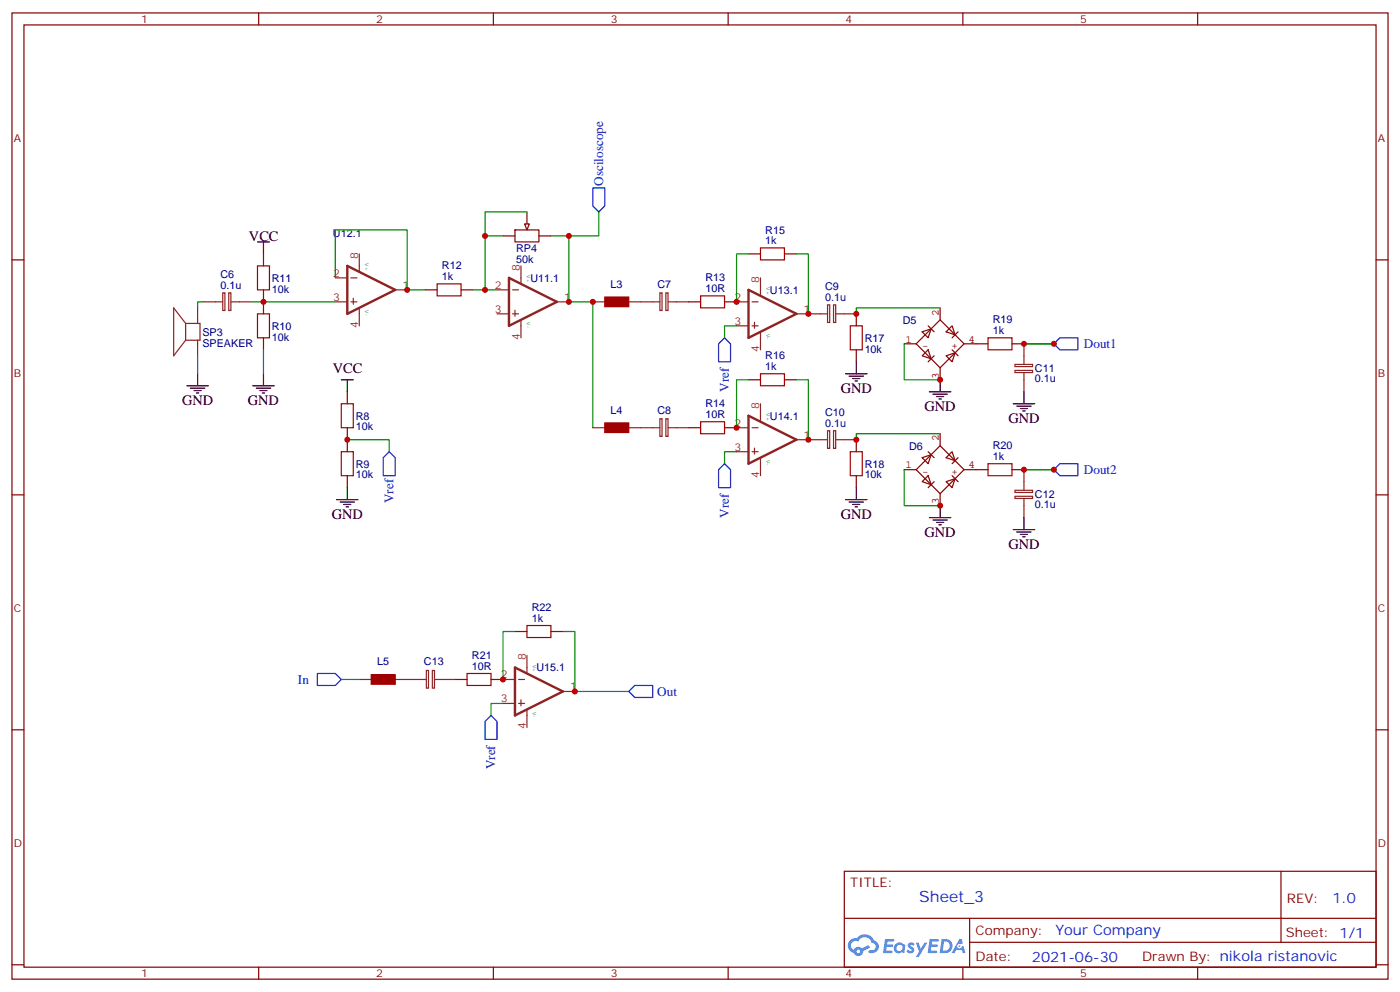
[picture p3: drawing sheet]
<svg xmlns="http://www.w3.org/2000/svg" width="412mm" height="292mm" viewBox="0 0 412 292" stroke-linecap="round" stroke-linejoin="round" font-family="sans-serif">
<g fill="none" stroke="#870000" stroke-width=".35">
<path d="M3.5 3.8h405.4v284.3h-405.4zM7.1 7.3h398.2v277.3h-398.2zM76.2 3.8v3.5M145.3 3.8v3.5M214.5 3.8v3.5M283.6 3.8v3.5M352.8 3.8v3.5M3.5 76.5h3.6M405.3 76.5h3.6M3.5 145.6h3.6M405.3 145.6h3.6M3.5 214.8h3.6"/>
<path d="M405.3 214.8h3.6M248.7 256.4h156.6v28.2h-156.6zM377.3 256.4v20.9M248.7 270.2h156.5M285.6 277.3h119.6M285.6 270.2v14.2M3.5 283.9h3.6M76.2 284.6v3.5M145.3 284.6v3.5M214.5 284.6v3.5M283.6 284.6v3.5M352.8 284.6v3.5"/>
<path d="M405.3 283.9h3.6"/>
</g>
<g fill="#5487ff">
<path d="M267.7 277.6a1.22 1.22 0 0 1 1.7 .2l-.4 .6a.47 .47 0 0 0-.3-.4 .47 .47 0 0 0-.5 .2l.1 .2a1.14 1.14 0 0 1 .8 1.8 1.14 1.14 0 0 1-1.9 0l-.2-.2 .5-.6 .7 .5a.29 .29 0 0 0 .3-.3 .29 .29 0 0 0-.2-.3 1.04 1.04 0 0 1-.6-1.7z"/>
<path d="M260.7 276.3h2.4l.3 .2-.2 .5-1.8 .1-.1 .8h1.5l.3 .4-.3 .4h-1.6l-.2 1.1h1.7l.2 .3-.2 .3-2.6 .1z"/>
<path d="M273.8 276.3h2.4l.3 .2-.1 .5-1.8 .1-.2 .8h1.6l.3 .4-.4 .4h-1.6l-.1 1.1h1.7l.2 .3-.2 .3-2.6 .1z"/>
<path d="M282.6 276.3h.7l.3 1.3-.6 .3a.69 .69 0 0 0-1 .3 .69 .69 0 0 0 .4 .9 .69 .69 0 0 0 .9-.6l.5-.2 .6 2.2h-.8l-.2-.9h-1.8l-.5 .9h-.8z"/>
<path d="M269.8 277.4h.8l.6 1.8 1.1-1.8h.9l-2.6 4.2h-.8l.9-1.5z"/>
<path d="M277.4 276.3l-.6 4.2h1.3a2.11 2.11 0 0 0 2.5-2.1 2.11 2.11 0 0 0-2.5-2.1zM278.1 277.1a1.39 1.39 0 0 1 1.7 1.4 1.39 1.39 0 0 1-1.8 1.3h-.3z"/>
<path d="M263.7 277.9a1.54 1.54 0 0 0-.1 2.2 1.54 1.54 0 0 0 2.2 .1l.6 .3 .3-2.3-.2-.3h-.4a1.49 1.49 0 0 0-2.4 0zM264 278.9a.94 .94 0 0 1 1.8 0 .94 .94 0 0 1-1.8 0z"/>
<path d="M250.4 276.7a2.18 2.18 0 0 0 1.1 3.7 1.44 1.44 0 0 0 1.6 .9 1.44 1.44 0 0 0 1.2-1.4l2-1.1-.5-.7-1.9 1a1.47 1.47 0 0 0-2.4 .4 1.39 1.39 0 0 1-.7-1.9 1.39 1.39 0 0 1 2-.5 2.12 2.12 0 0 1 2.2-1.3 2.12 2.12 0 0 1 1.9 1.7 1.14 1.14 0 0 1 1.1 1.4 1.14 1.14 0 0 1-1.7 .7 .43 .43 0 0 0-.5 .4 .43 .43 0 0 0 .4 .5 1.98 1.98 0 0 0 2.5-1.2 1.98 1.98 0 0 0-1.2-2.6 3.1 3.1 0 0 0-5.3-.6l-.9 .1zM252.3 280a.55 .55 0 0 1 1.1 0 .55 .55 0 0 1-1.1 0z"/>
<circle cx="282.6" cy="278.4" r=".26"/>
</g>
<g fill="none" stroke="#8c2424" stroke-width=".35">
<path d="M105.8 74.7v5.3M153.5 78.2v5.3M54.7 95.2h4.2v4.9h-4.2M54.7 95.2v4.9M54.7 95.2l-3.5-4.6v14.1l3.5-4.6M58.2 90.6v4.6M60 88.8h5.6M65.6 86.2h.7v5.2h-.7zM67.4 86.2h.6v5.2h-.6zM68.1 88.8h6M98.8 88.8h3.5M98.8 81.8h3.5"/>
<path d="M103.4 88.8h1.7M103.4 81.8h1.7M104.1 87.8v1.7M105.8 90.6v5.3M116.4 85.3h3.5M146.4 92.4h3.5M146.4 85.3h3.5M151 92.4h1.8M151 85.3h1.8M151.7 91.3v1.8M153.5 94.1v5.3M164 88.8h3.6"/>
<path d="M58.2 100.1v4.6"/>
</g>
<path d="M102.3 78.2l14.1 7.1-14.1 7.1zM149.9 81.8l14.1 7-14.1 7.1z" fill="none" stroke="#8c2424" stroke-width=".71"/>
<g fill="none" stroke="#000" stroke-width=".35">
<path d="M75.8 71.2h3.6M77.6 71.2v3.5M55 113.5h6.4M56.1 114.2h4.2M57.1 114.9h2.2M57.9 115.6h.7M58.2 110v3.5M74.4 113.5h6.4M75.5 114.2h4.2M76.6 114.9h2.1M77.3 115.6h.7M77.6 110v3.5"/>
<path d="M100.5 111.8h3.6M102.3 111.8v3.5M99.1 147h6.4M100.2 147.7h4.2M101.2 148.4h2.2M102 149.2h.7M102.3 143.5v3.5"/>
</g>
<path d="M75.8 78.2h3.6v7.1h-3.6zM75.8 92.4h3.6v7h-3.6zM128.8 83.5h7v3.6h-7zM100.5 118.8h3.6v7.1h-3.6zM100.5 132.9h3.6v7.1h-3.6z" fill="none" stroke="#a10000" stroke-width=".35"/>
<path d="M77.6 74.7v3.5M148.2 69.4h3.5M151.7 67.7h7v3.5h-7zM155.2 62.4v3.5M158.7 69.4h3.6M77.6 85.3v7.1M77.6 99.4v3.5M125.2 85.3h3.6M135.8 85.3h3.5M102.3 115.3v3.5M102.3 125.9v7M102.3 140v3.5" fill="none" stroke="#870000" stroke-width=".35"/>
<path d="M60 88.8h-1.8v1.8M74.1 88.8h24.7M98.8 81.8v-14.1h21.1v17.6h5.3M139.3 85.3h7.1M77.6 102.9v7.1" fill="none" stroke="#008700" stroke-width=".35"/>
<path d="M154.5 65.9h1.4l-.7 1.8z" fill="#f0f0f0" stroke="#870000" stroke-width=".35"/>
<g fill="none" stroke="#008700" stroke-width=".35">
<path d="M148.2 69.4h-5.3v15.9M155.2 62.4h-12.3v7M162.3 69.4h5.3v19.4h7v37.1M176.4 62.4v7h-8.8M220.5 74.7h-3.5v14.1M234.6 74.7h3.5v17.7M217 95.9h-3.6v3.5M276.9 90.6h-24.7v1.8M58.2 104.7v5.3M220.5 111.8h-3.5v14.1M234.6 111.8h3.5v17.6M266.3 101.2v10.6h10.6"/>
<path d="M301.6 101.2h8.8M102.3 129.4h12.4v3.5M217 132.9h-3.6v3.6M266.3 138.2v10.6h10.6M276.9 127.6h-24.7v1.8M301.6 138.2h8.8M100.5 200h5.3M151.7 185.8h-3.5v14.2M165.8 185.8h3.5v17.7h15.9M148.2 207h-3.6v3.5"/>
</g>
<g fill="none" stroke="#8c2424" stroke-width=".35">
<path d="M174.6 88.8h3.6M185.2 88.8h9.2M194.4 86.2h.6v5.2h-.6zM196.1 86.2h.7v5.2h-.7zM196.8 88.8h6M217 88.8h3.5M217 95.9h3.5M221.5 88.8h1.8M221.5 95.9h1.8M222.2 94.8v1.8M224 81.8v5.3M224 97.6v5.3"/>
<path d="M234.6 92.4h9.2M243.8 89.7h.6v5.2h-.6zM245.5 89.7h.7v5.2h-.7zM246.2 92.4h6M224 118.8v5.3M299 107.2h5.2v.7h-5.2zM299 109h5.2v.6h-5.2zM301.6 101.2v6M301.6 109.6v5.7M174.6 125.9h3.6M185.2 125.9h9.2M194.4 123.2h.6v5.2h-.6z"/>
<path d="M196.1 123.2h.7v5.2h-.7zM196.8 125.9h6M217 132.9h3.5M217 125.9h3.5M221.5 132.9h1.8M221.5 125.9h1.8M222.2 131.9v1.7M224 134.7v5.3M234.6 129.4h9.2M243.8 126.8h.6v5.1h-.6zM245.5 126.8h.7v5.1h-.7zM246.2 129.4h6"/>
<path d="M301.6 138.2v6M299 144.3h5.2v.6h-5.2zM299 146h5.2v.7h-5.2zM301.6 146.7v5.6M105.8 200h3.6M116.4 200h9.2M125.6 197.3h.6v5.2h-.6zM127.4 197.3h.6v5.2h-.6zM128.1 200h6M148.2 200h3.5M152.8 200h1.7M155.2 192.9v5.3"/>
<path d="M148.2 207h3.5M152.8 207h1.7M153.5 206v1.7M155.2 208.8v5.3M165.8 203.5h3.5"/>
</g>
<g fill="#a10000" stroke="#a10000" stroke-width=".35">
<path d="M178.2 87.4h7v2.8h-7z"/>
<path d="M178.2 124.5h7v2.8h-7z"/>
<path d="M109.4 198.5h7v2.9h-7z"/>
</g>
<path d="M224 73h7.1v3.5h-7.1zM206.4 87.1h7v3.5h-7zM250.5 95.9h3.5v7h-3.5zM291 99.4h7.1v3.5h-7.1zM224 110h7.1v3.5h-7.1zM206.4 124.1h7v3.5h-7zM250.5 132.9h3.5v7.1h-3.5zM291 136.5h7.1v3.5h-7.1zM137.6 198.2h7v3.5h-7zM155.2 184.1h7.1v3.5h-7.1z" fill="none" stroke="#a10000" stroke-width=".35"/>
<g fill="none" stroke="#870000" stroke-width=".35">
<path d="M220.5 74.7h3.5M231.1 74.7h3.5M202.8 88.8h3.6M213.4 88.8h3.6M252.2 92.4v3.5M220.5 111.8h3.5M231.1 111.8h3.5M252.2 102.9v3.6M287.5 101.2h3.5M298.1 101.2h3.5M202.8 125.9h3.6M213.4 125.9h3.6"/>
<path d="M252.2 129.4v3.5M252.2 140v3.5M287.5 138.2h3.5M298.1 138.2h3.5M134.1 200h3.5M144.6 200h3.6M151.7 185.8h3.5M162.3 185.8h3.5"/>
</g>
<path d="M220.5 85.3l14.1 7.1-14.1 7zM220.5 122.3l14.1 7.1-14.1 7.1zM151.7 196.4l14.1 7.1-14.1 7z" fill="none" stroke="#8c2424" stroke-width=".71"/>
<path d="M174.6 55.3h3.6v5.3l-1.8 1.8-1.8-1.8zM213.4 99.4l1.8 1.8v5.3h-3.5v-5.3zM310.4 101.2l1.8-1.8h5.3v3.5h-5.3zM114.7 132.9l1.7 1.8v5.3h-3.5v-5.3zM213.4 136.5l1.8 1.7v5.3h-3.5v-5.3zM310.4 138.2l1.8-1.7h5.3v3.5h-5.3zM93.5 198.2h5.3l1.7 1.8-1.7 1.7h-5.3zM142.9 212.3l1.7-1.8 1.8 1.8v5.3h-3.5zM185.2 203.5l1.8-1.8h5.3v3.5h-5.3z" fill="none" stroke="#00f" stroke-width=".35"/>
<g fill="none" stroke="#850000" stroke-width=".35">
<path d="M271.6 97.6l2.7-.8-.9 2.6zM273.4 95.9l1.8 1.7M276.9 94.1l7.1 7.1-7.1 7-7-7zM276.9 90.6v3.5M278.7 97.6l1.8-1.7 .8 2.6zM282.2 97.6l-1.7 1.8M266.3 101.2h3.6M271.6 104.7l1.8-1.8 .9 2.7zM275.2 104.7l-1.8 1.8M276.9 108.2v3.6M278.7 104.7l2.6-.9-.8 2.7zM280.5 102.9l1.7 1.8"/>
<path d="M284 101.2h3.5M266.3 138.2h3.6M271.6 134.7l2.7-.9-.9 2.7zM273.4 132.9l1.8 1.8M276.9 131.2l7.1 7-7.1 7.1-7-7.1zM276.9 127.6v3.6M278.7 134.7l1.8-1.8 .8 2.7zM280.5 140l1.7 1.7M282.2 134.7l-1.7 1.8M284 138.2h3.5M271.6 141.7l1.8-1.7 .9 2.6zM275.2 141.7l-1.8 1.8"/>
<path d="M276.9 145.3v3.5M278.7 141.7l2.6-.8-.8 2.6z"/>
</g>
<g fill="none" stroke="#000" stroke-width=".35">
<path d="M249.1 110h6.3M250.1 110.7h4.3M251.2 111.4h2.1M251.9 112.1h.7M252.2 106.5v3.5M273.8 115.3h6.3M274.8 116h4.2M275.9 116.7h2.1M276.6 117.4h.7M276.9 111.8v3.5M298.4 118.8h6.4M299.5 119.5h4.2"/>
<path d="M301.6 115.3v3.5M300.6 120.2h2.1M301.3 120.9h.7M249.1 147h6.3M250.1 147.7h4.3M251.2 148.4h2.1M251.9 149.2h.7M252.2 143.5v3.5M273.8 152.3h6.3M274.8 153h4.2M275.9 153.7h2.1M276.6 154.4h.7"/>
<path d="M276.9 148.8v3.5M298.4 155.9h6.4M299.5 156.6h4.2M300.6 157.3h2.1M301.3 158h.7M301.6 152.3v3.6"/>
</g>
<g fill="#c00">
<circle cx="77.6" cy="88.8" r=".88"/>
<circle cx="142.9" cy="85.3" r=".88"/>
<circle cx="142.9" cy="69.4" r=".88"/>
<circle cx="119.9" cy="85.3" r=".88"/>
<circle cx="102.3" cy="129.4" r=".88"/>
<circle cx="174.6" cy="88.8" r=".88"/>
<circle cx="217" cy="88.8" r=".88"/>
<circle cx="217" cy="125.9" r=".88"/>
<circle cx="238.1" cy="92.4" r=".88"/>
<circle cx="238.1" cy="129.4" r=".88"/>
<circle cx="252.2" cy="92.4" r=".88"/>
<circle cx="276.9" cy="111.8" r=".88"/>
<circle cx="276.9" cy="148.8" r=".88"/>
<circle cx="252.2" cy="129.4" r=".88"/>
<circle cx="301.6" cy="138.2" r=".88"/>
<circle cx="310.4" cy="138.2" r=".88"/>
<circle cx="301.6" cy="101.2" r=".88"/>
<circle cx="310.4" cy="101.2" r=".88"/>
<circle cx="167.6" cy="88.8" r=".88"/>
<circle cx="167.6" cy="69.4" r=".88"/>
<circle cx="148.2" cy="200" r=".88"/>
<circle cx="169.3" cy="203.5" r=".88"/>
</g>
<text font-size="4.6" fill="#00f" x="270.8" y="265.4">Sheet_3</text>
<g font-size="4.2">
<text x="73.3" y="70.8">VCC</text>
<text x="98" y="109.6">VCC</text>
<text x="53.6" y="119.2">GND</text>
<text x="73" y="119.2">GND</text>
<text x="247.6" y="115.6">GND</text>
<text x="272.3" y="120.9">GND</text>
<text x="297" y="124.5">GND</text>
<text x="97.7" y="152.7">GND</text>
<text x="247.6" y="152.7">GND</text>
<text x="272.3" y="158">GND</text>
<text x="297" y="161.5">GND</text>
</g>
<g font-size="4.2" fill="#00f">
<text x="392.5" y="265.7">1.0</text>
<text x="310.9" y="275.2">Your Company</text>
<text x="304" y="283">2021-06-30</text>
</g>
<g font-size="3.9" fill="#00f">
<text x="177.6" y="54.7" transform="rotate(-90 177.6 54.7)">Osciloscope</text>
<text x="319.3" y="102.4">Dout1</text>
<text x="214.7" y="115.3" transform="rotate(-90 214.7 115.3)">Vref</text>
<text x="319.3" y="139.4">Dout2</text>
<text x="115.9" y="148" transform="rotate(-90 115.9 148)">Vref</text>
<text x="214.7" y="152.3" transform="rotate(-90 214.7 152.3)">Vref</text>
<text x="87.8" y="201.2">In</text>
<text x="193.6" y="204.7">Out</text>
<text x="145.9" y="226.4" transform="rotate(-90 145.9 226.4)">Vref</text>
</g>
<g font-size="3.9" fill="#800">
<text x="250.5" y="261">TITLE:</text>
<text x="379.1" y="265.7">REV:</text>
<text x="287.4" y="275.2">Company:</text>
<text x="378.7" y="275.8">Sheet: 1/1</text>
<text x="287.4" y="282.9">Date:</text>
<text x="336.4" y="282.9">Drawn By: nikola ristanovic</text>
</g>
<g font-size="3.2" fill="#800">
<text x="41.6" y="6.8">1</text>
<text x="110.8" y="6.8">2</text>
<text x="179.9" y="6.8">3</text>
<text x="249.1" y="6.8">4</text>
<text x="318.2" y="6.8">5</text>
<text x="4.1" y="41.9">A</text>
<text x="405.9" y="41.9">A</text>
<text x="4.1" y="111.1">B</text>
<text x="405.9" y="111.1">B</text>
<text x="4.1" y="180.2">C</text>
<text x="405.9" y="180.2">C</text>
<text x="4.1" y="249.3">D</text>
<text x="405.9" y="249.3">D</text>
<text x="41.6" y="287.6">1</text>
<text x="110.8" y="287.6">2</text>
<text x="179.9" y="287.6">3</text>
<text x="249.1" y="287.6">4</text>
<text x="318.2" y="287.6">5</text>
</g>
<g font-size="3.2" fill="#000080">
<text x="98.1" y="69.8">U12.1</text>
<text x="225.4" y="71.9">1k</text>
<text x="225.4" y="68.7">R15</text>
<text x="152" y="77.4">50k</text>
<text x="152" y="74.2">RP4</text>
<text x="64.9" y="82">C6</text>
<text x="80.1" y="82.9">R11</text>
<text x="130.2" y="82.5">1k</text>
<text x="130.2" y="79.3">R12</text>
<text x="156.2" y="82.9">U11.1</text>
<text x="207.8" y="82.8">R13</text>
<text x="64.9" y="85.1">0.1u</text>
<text x="80.1" y="86.1">10k</text>
<text x="179.8" y="84.7">L3</text>
<text x="193.7" y="84.7">C7</text>
<text x="207.8" y="86">10R</text>
<text x="226.8" y="86.4">U13.1</text>
<text x="243.1" y="88.7">0.1u</text>
<text x="243.1" y="85.5">C9</text>
<text x="266" y="95.3">D5</text>
<text x="292.5" y="95.2">R19</text>
<text x="59.6" y="102">SPEAKER</text>
<text x="59.6" y="98.8">SP3</text>
<text x="80.1" y="100.2">10k</text>
<text x="80.1" y="97">R10</text>
<text x="254.7" y="100.6">R17</text>
<text x="292.5" y="98.4">1k</text>
<text x="225.4" y="105.8">R16</text>
<text x="254.7" y="103.7">10k</text>
<text x="225.4" y="108.9">1k</text>
<text x="304.9" y="112.6">0.1u</text>
<text x="304.9" y="109.4">C11</text>
<text x="207.8" y="119.9">R14</text>
<text x="104.8" y="123.5">R8</text>
<text x="179.8" y="121.7">L4</text>
<text x="193.7" y="121.7">C8</text>
<text x="207.8" y="123">10R</text>
<text x="226.8" y="123.5">U14.1</text>
<text x="243.1" y="125.7">0.1u</text>
<text x="243.1" y="122.5">C10</text>
<text x="104.8" y="126.7">10k</text>
<text x="104.8" y="137.6">R9</text>
<text x="254.7" y="137.6">R18</text>
<text x="267.8" y="132.3">D6</text>
<text x="292.5" y="135.4">1k</text>
<text x="292.5" y="132.2">R20</text>
<text x="104.8" y="140.8">10k</text>
<text x="254.7" y="140.8">10k</text>
<text x="304.9" y="149.6">0.1u</text>
<text x="304.9" y="146.4">C12</text>
<text x="156.6" y="179.8">R22</text>
<text x="156.6" y="183">1k</text>
<text x="111.1" y="195.8">L5</text>
<text x="124.9" y="195.8">C13</text>
<text x="139" y="197.1">10R</text>
<text x="139" y="194">R21</text>
<text x="158" y="197.6">U15.1</text>
</g>
<g font-size="3.2" fill="#8d2323">
<text x="105.5" y="76.1" transform="rotate(-90 105.5 76.1)">8</text>
<text x="98.2" y="81.4">2</text>
<text x="153.1" y="79.7" transform="rotate(-90 153.1 79.7)">8</text>
<text x="223.7" y="83.2" transform="rotate(-90 223.7 83.2)">8</text>
<text x="98.2" y="88.5">3</text>
<text x="118.5" y="84.9">1</text>
<text x="145.8" y="84.9">2</text>
<text x="166.2" y="88.5">1</text>
<text x="216.4" y="88.5">2</text>
<text x="145.8" y="92">3</text>
<text x="216.4" y="95.5">3</text>
<text x="236.7" y="92">1</text>
<text x="105.5" y="96.5" transform="rotate(-90 105.5 96.5)">4</text>
<text x="153.1" y="100" transform="rotate(-90 153.1 100)">4</text>
<text x="223.7" y="103.5" transform="rotate(-90 223.7 103.5)">4</text>
<text x="216.4" y="125.5">2</text>
<text x="223.7" y="120.2" transform="rotate(-90 223.7 120.2)">8</text>
<text x="236.7" y="129">1</text>
<text x="216.4" y="132.6">3</text>
<text x="223.7" y="140.6" transform="rotate(-90 223.7 140.6)">4</text>
<text x="154.9" y="194.3" transform="rotate(-90 154.9 194.3)">8</text>
<text x="147.6" y="199.6">2</text>
<text x="167.9" y="203.1">1</text>
<text x="147.6" y="206.7">3</text>
<text x="154.9" y="214.7" transform="rotate(-90 154.9 214.7)">4</text>
</g>
<g font-size="3.2" fill="#840000">
<text x="276.6" y="92.9" transform="rotate(-90 276.6 92.9)">2</text>
<text x="266.7" y="100.8">1</text>
<text x="285.3" y="100.8">4</text>
<text x="271.6" y="102.7">-</text>
<text x="280.3" y="102.7">+</text>
<text x="276.6" y="111.4" transform="rotate(-90 276.6 111.4)">3</text>
<text x="276.6" y="129.9" transform="rotate(-90 276.6 129.9)">2</text>
<text x="266.7" y="137.9">1</text>
<text x="285.3" y="137.9">4</text>
<text x="271.6" y="139.7">-</text>
<text x="280.3" y="139.7">+</text>
<text x="276.6" y="148.4" transform="rotate(-90 276.6 148.4)">3</text>
</g>
<g font-size="1.4" fill="#238d23">
<text x="107.6" y="77.5" transform="rotate(90 107.6 77.5)">V+</text>
<text x="155.2" y="81.1" transform="rotate(90 155.2 81.1)">V+</text>
<text x="225.8" y="84.6" transform="rotate(90 225.8 84.6)">V+</text>
<text x="107.6" y="91.3" transform="rotate(90 107.6 91.3)">V-</text>
<text x="155.2" y="94.8" transform="rotate(90 155.2 94.8)">V-</text>
<text x="225.8" y="98.4" transform="rotate(90 225.8 98.4)">V-</text>
<text x="225.8" y="121.6" transform="rotate(90 225.8 121.6)">V+</text>
<text x="225.8" y="135.4" transform="rotate(90 225.8 135.4)">V-</text>
<text x="157" y="195.7" transform="rotate(90 157 195.7)">V+</text>
<text x="157" y="209.5" transform="rotate(90 157 209.5)">V-</text>
</g>
</svg>
